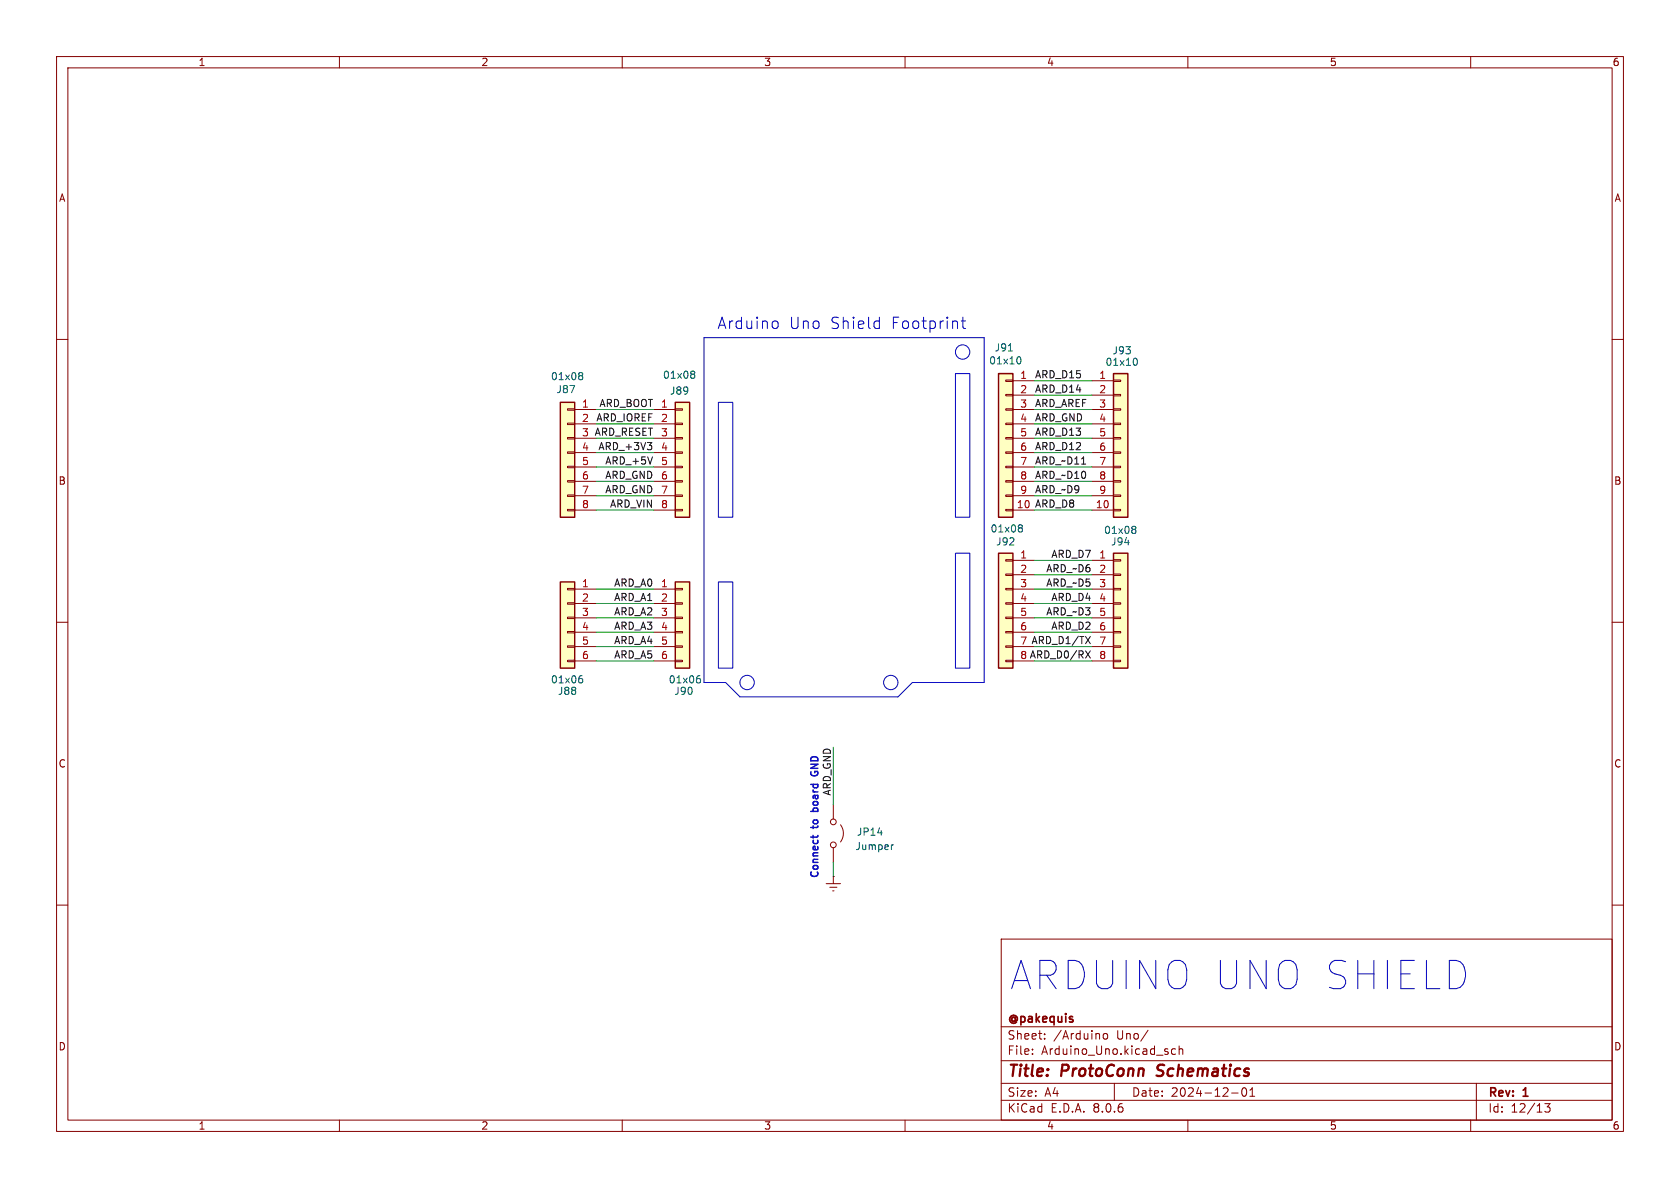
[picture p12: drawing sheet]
<svg xmlns="http://www.w3.org/2000/svg" width="297mm" height="210mm" viewBox="0 0 297 210" stroke-linecap="round" stroke-linejoin="round" font-family="sans-serif">
<g fill="none" stroke="#840000" stroke-width=".18">
<path d="M10 10h277v190h-277zM12 12h273v186h-273zM60 10v2M110 10v2M160 10v2M210 10v2M260 10v2M10 60h2M285 60h2M10 110h2M285 110h2M10 160h2"/>
<path d="M147.3 142.2v2.6M147.3 149.9v2.5M148.6 145.8a2.54 2.54 0 0 1 0 3M285 160h2M177 166h108v32h-108zM60 198v2M110 198v2M160 198v2M177 194.5h108M177 191.5h108M177 187.5h108M177 181.5h108"/>
<path d="M182.5 186.3v.1M182.5 185.5v.1M184.7 183.6v.1M184.7 182.8v.1M195.1 182.8l.2-.1 .4 .1 .1 .6-.1 .2-.4 .1-.2-.1zM197 191.5v3M203 182.1l-1.3 2M207.8 185.5l-.4-.1-.3 .3v.4l.1 .2h.6M208.5 185.5l.2-.1 .3 .1 .1 .9M208.5 184.9v1.5M210 198v2M217.7 193.2h1.2"/>
<path d="M219.7 192.4l.2-.1a.81 .81 0 0 1 .6 .6 .81 .81 0 0 1-.3 .8l-.2 .1a.81 .81 0 0 1-.3-1.4zM221 193.8h.8M221 192.7l.4-.4v1.5M260 198v2M261 191.5v6.5M273.1 195.1h.9l-.5 .6 .5 .1v.7l-.3 .1h-.4l-.2-.1"/>
<circle cx="147.3" cy="145.3" r=".51"/>
<circle cx="147.3" cy="149.4" r=".51"/>
</g>
<path d="M204.5 190.1l.2 .1M204.8 188.4l-.2 .4 .1 .2" fill="none" stroke="#840000" stroke-width=".4"/>
<path d="M158 149.3l-.3 .2" fill="none" stroke="#006464" stroke-width=".18"/>
<path d="M176.5 97.8h2.6v20.3h-2.6z" fill="#ffffc2"/>
<g fill="none" stroke="#840000" stroke-width=".18">
<path d="M177.8 98.9h1.3v.3h-1.3zM179.1 99.1h3.8M177.8 116.7h1.3v.3h-1.3zM177.8 114.2h1.3v.2h-1.3zM177.8 111.6h1.3v.3h-1.3zM177.8 109.1h1.3v.2h-1.3zM177.8 106.6h1.3v.2h-1.3zM177.8 104h1.3v.3h-1.3zM177.8 101.5h1.3v.2h-1.3zM179.1 101.6h3.8M179.1 104.1h3.8M179.1 106.7h3.8"/>
<path d="M179.1 109.2h3.8M179.1 111.8h3.8M179.1 114.3h3.8M179.1 116.8h3.8"/>
</g>
<path d="M176.5 97.8h2.6v20.3h-2.6z" fill="none" stroke="#840000" stroke-width=".25"/>
<path d="M180.3 92.8h.2l.2 .2-.2 .3M180.3 93.3h.2M180.5 93.3l.2 .3v.2l-.1 .2-.3 .1" fill="none" stroke="#006464" stroke-width=".18"/>
<path d="M99.1 71.1h2.5v20.3h-2.5z" fill="#ffffc2"/>
<g fill="none" stroke="#840000" stroke-width=".18">
<path d="M100.3 79.9h1.3v.2h-1.3zM100.3 77.3h1.3v.3h-1.3zM100.3 74.8h1.3v.3h-1.3zM100.3 72.3h1.3v.2h-1.3zM101.6 72.4h3.8M101.6 74.9h3.8M101.6 77.5h3.8M100.3 90h1.3v.3h-1.3zM100.3 87.5h1.3v.3h-1.3zM100.3 85h1.3v.2h-1.3zM100.3 82.4h1.3v.3h-1.3zM101.6 80h3.8"/>
<path d="M101.6 82.6h3.8M101.6 85.1h3.8M101.6 87.6h3.8M101.6 90.2h3.8"/>
</g>
<path d="M99.1 71.1h2.5v20.3h-2.5z" fill="none" stroke="#840000" stroke-width=".25"/>
<path d="M102.5 65.9h.3l.2 .2-.2 .3M102.5 66.4h.3M102.8 66.4l.2 .2v.3l-.1 .2h-.4" fill="none" stroke="#006464" stroke-width=".18"/>
<path d="M119.4 102.9h2.5v15.2h-2.5z" fill="#ffffc2"/>
<path d="M115.6 104.1h3.8M115.6 106.7h3.8M115.6 109.2h3.8M115.6 111.8h3.8M115.6 114.3h3.8M115.6 116.8h3.8M119.4 116.7h1.2v.3h-1.2zM119.4 114.2h1.2v.2h-1.2zM119.4 111.6h1.2v.3h-1.2zM119.4 109.1h1.2v.2h-1.2zM119.4 106.6h1.2v.2h-1.2zM119.4 104h1.2v.3h-1.2z" fill="none" stroke="#840000" stroke-width=".18"/>
<path d="M119.4 102.9h2.5v15.2h-2.5z" fill="none" stroke="#840000" stroke-width=".25"/>
<path d="M123.4 119.9l.3 .1 .1 .2v.4l-.4 .1M123.5 119.5h.2" fill="none" stroke="#006464" stroke-width=".18"/>
<path d="M99.1 102.9h2.5v15.2h-2.5z" fill="#ffffc2"/>
<path d="M100.3 116.7h1.3v.3h-1.3zM100.3 114.2h1.3v.2h-1.3zM100.3 111.6h1.3v.3h-1.3zM100.3 109.1h1.3v.2h-1.3zM100.3 106.6h1.3v.2h-1.3zM100.3 104h1.3v.3h-1.3zM101.6 104.1h3.8M101.6 106.7h3.8M101.6 109.2h3.8M101.6 111.8h3.8M101.6 114.3h3.8M101.6 116.8h3.8" fill="none" stroke="#840000" stroke-width=".18"/>
<path d="M99.1 102.9h2.5v15.2h-2.5z" fill="none" stroke="#840000" stroke-width=".25"/>
<path d="M102.5 119.9l.4 .1 .1 .2v.4l-.5 .1M102.7 119.5h.2" fill="none" stroke="#006464" stroke-width=".18"/>
<path d="M119.4 71.1h2.5v20.3h-2.5z" fill="#ffffc2"/>
<g fill="none" stroke="#840000" stroke-width=".18">
<path d="M115.6 72.4h3.8M115.6 74.9h3.8M115.6 77.5h3.8M119.4 79.9h1.2v.2h-1.2zM119.4 77.3h1.2v.3h-1.2zM119.4 74.8h1.2v.3h-1.2zM119.4 72.3h1.2v.2h-1.2zM115.6 80h3.8M115.6 82.6h3.8M115.6 85.1h3.8M115.6 87.6h3.8M115.6 90.2h3.8"/>
<path d="M119.4 90h1.2v.3h-1.2zM119.4 87.5h1.2v.3h-1.2zM119.4 85h1.2v.2h-1.2zM119.4 82.4h1.2v.3h-1.2z"/>
</g>
<path d="M119.4 71.1h2.5v20.3h-2.5z" fill="none" stroke="#840000" stroke-width=".25"/>
<path d="M122.3 65.6h.3l.2 .2-.2 .3M122.3 66.1h.3M122.6 66.1l.2 .3v.2l-.1 .2-.4 .1" fill="none" stroke="#006464" stroke-width=".18"/>
<path d="M176.5 66h2.6v25.4h-2.6z" fill="#ffffc2"/>
<g fill="none" stroke="#840000" stroke-width=".18">
<path d="M177.8 79.9h1.3v.2h-1.3zM177.8 77.3h1.3v.3h-1.3zM177.8 74.8h1.3v.3h-1.3zM177.8 72.3h1.3v.2h-1.3zM177.8 69.7h1.3v.3h-1.3zM177.8 67.2h1.3v.2h-1.3zM179.1 67.3h3.8M179.1 69.9h3.8M179.1 72.4h3.8M179.1 74.9h3.8M179.1 77.5h3.8M177.8 90h1.3v.3h-1.3z"/>
<path d="M177.8 87.5h1.3v.3h-1.3zM177.8 85h1.3v.2h-1.3zM177.8 82.4h1.3v.3h-1.3zM179.1 90.2h3.8M179.1 80h3.8M179.1 82.6h3.8M179.1 85.1h3.8M179.1 87.6h3.8"/>
</g>
<path d="M176.5 66h2.6v25.4h-2.6z" fill="none" stroke="#840000" stroke-width=".25"/>
<path d="M178.3 62h.7M180.1 63.1a.68 .68 0 0 1 .4 .6 .68 .68 0 0 1-.4 .6" fill="none" stroke="#006464" stroke-width=".18"/>
<path d="M196.8 66h2.6v25.4h-2.6z" fill="#ffffc2"/>
<g fill="none" stroke="#840000" stroke-width=".18">
<path d="M193 67.3h3.8M193 69.9h3.8M193 72.4h3.8M193 74.9h3.8M193 77.5h3.8M196.8 79.9h1.3v.2h-1.3zM196.8 77.3h1.3v.3h-1.3zM196.8 74.8h1.3v.3h-1.3zM196.8 72.3h1.3v.2h-1.3zM196.8 69.7h1.3v.3h-1.3zM196.8 67.2h1.3v.2h-1.3zM193 90.2h3.8"/>
<path d="M193 80h3.8M193 82.6h3.8M193 85.1h3.8M193 87.6h3.8M196.8 90h1.3v.3h-1.3zM196.8 87.5h1.3v.3h-1.3zM196.8 85h1.3v.2h-1.3zM196.8 82.4h1.3v.3h-1.3z"/>
</g>
<path d="M196.8 66h2.6v25.4h-2.6z" fill="none" stroke="#840000" stroke-width=".25"/>
<path d="M200.6 63.3a.68 .68 0 0 1 .5 .7 .68 .68 0 0 1-.5 .6" fill="none" stroke="#006464" stroke-width=".18"/>
<path d="M196.8 97.8h2.6v20.3h-2.6z" fill="#ffffc2"/>
<g fill="none" stroke="#840000" stroke-width=".18">
<path d="M193 99.1h3.8M196.8 98.9h1.3v.3h-1.3zM193 101.6h3.8M193 104.1h3.8M193 106.7h3.8M193 109.2h3.8M193 111.8h3.8M193 114.3h3.8M193 116.8h3.8M196.8 116.7h1.3v.3h-1.3zM196.8 114.2h1.3v.2h-1.3zM196.8 111.6h1.3v.3h-1.3z"/>
<path d="M196.8 109.1h1.3v.2h-1.3zM196.8 106.6h1.3v.2h-1.3zM196.8 104h1.3v.3h-1.3zM196.8 101.5h1.3v.2h-1.3zM146 156.2h2.6M146.7 156.8h1.3M147.2 157.5h.2M147.3 154.9h.1M147.3 154.9v1.3"/>
</g>
<path d="M196.8 97.8h2.6v20.3h-2.6z" fill="none" stroke="#840000" stroke-width=".25"/>
<path d="M200.3 93h.3l.2 .3-.2 .3M200.3 93.6h.3M200.6 93.6l.2 .2v.3l-.1 .1-.4 .1" fill="none" stroke="#006464" stroke-width=".18"/>
<path d="M114.4 78.2h.8l-.4 .5M115.1 78.8l.1 .2-.1 .4M191.9 112.5l.9 1.3M191.9 115.1l.9 1.2M192.8 112.5l-.9 1.3M192.8 115.1l-.9 1.2" fill="none" stroke="#0f0f0f" stroke-width=".18"/>
<path d="M143.3 136.7a.68 .68 0 0 0 .7 .5 .68 .68 0 0 0 .6-.5M143.7 147.7v.5M144.6 147.7l-.1 .2" fill="none" stroke="#0000c2" stroke-width=".25"/>
<g fill="none" stroke="#0000c2" stroke-width=".18">
<path d="M124.5 59.7h49.5v61h-12.7l-2.6 2.5h-27.9l-2.5-2.5h-3.8zM137.2 56.7l.4 .4v.6l-.4 .4M155.3 56.7l.2 .1M155.5 56.1v2M155.5 58l-.2 .1M169.9 56.7h.8M170.2 56.1v1.7l.1 .2 .4 .1M127 71.1h2.5v20.3h-2.5zM168.9 66h2.5v25.4h-2.5zM168.9 97.8h2.5v20.3h-2.5zM127 102.9h2.5v15.2h-2.5z"/>
<circle cx="170.2" cy="62.2" r="1.27"/>
<circle cx="132.1" cy="120.6" r="1.27"/>
<circle cx="157.5" cy="120.6" r="1.27"/>
</g>
<g fill="none" stroke="#009600" stroke-width=".18">
<path d="M105.4 72.4h10.2M105.4 74.9h10.2M105.4 77.5h10.2M182.9 72.4h10.1M182.9 74.9h10.1M182.9 77.5h10.1M182.9 69.9h10.1M182.9 67.3h10.1M105.4 90.2h10.2M105.4 82.6h10.2M105.4 85.1h10.2M105.4 87.6h10.2"/>
<path d="M105.4 80h10.2M182.9 90.2h10.1M182.9 82.6h10.1M182.9 85.1h10.1M182.9 87.6h10.1M182.9 80h10.1M182.9 99.1h10.1M105.4 114.3h10.2M105.4 111.8h10.2M105.4 116.8h10.2M105.4 106.7h10.2M105.4 109.2h10.2"/>
<path d="M105.4 104.1h10.2M182.9 114.3h10.1M182.9 111.8h10.1M182.9 116.8h10.1M182.9 101.6h10.1M182.9 106.7h10.1M182.9 109.2h10.1M182.9 104.1h10.1M147.3 132.1v10.1M147.3 152.4v2.5"/>
</g>
<text font-size="7" fill="#0000c2" x="178.6" y="175.2">ARDUINO UNO SHIELD</text>
<g font-size="2.8" fill="#0000c2">
<text x="126.8" y="58.4">Arduino</text>
<text x="139.5" y="58.4">Uno</text>
<text x="146.8" y="58.4">Shield</text>
<text x="157.6" y="58.4">Footprint</text>
</g>
<g font-size="2.8" fill="#840000">
<text x="178" y="190.9">Title:</text>
<text x="187.7" y="190.9">ProtoConn</text>
<text x="205.4" y="190.9">Schematics</text>
</g>
<g font-size="2.1" fill="#840000">
<text x="178" y="184">Sheet:</text>
<text x="178" y="181.2">@pakequis</text>
<text x="186.2" y="184">/Arduino</text>
<text x="197.5" y="184">Uno/</text>
<text x="178" y="186.7">File:</text>
<text x="184.1" y="186.7">Arduino_Uno.kicad_sch</text>
<text x="178" y="196.9">KiCad</text>
<text x="178" y="194.1">Size:</text>
<text x="184.7" y="194.1">A4</text>
<text x="185.7" y="196.9">E.D.A.</text>
<text x="193.3" y="196.9">8.0.6</text>
<text x="200" y="194.1">Date:</text>
<text x="207" y="194.1">2024-12-01</text>
<text x="263" y="194.3">Rev:</text>
<text x="263" y="196.9">Id:</text>
<text x="267.1" y="196.9">12/13</text>
<text x="269.4" y="194.3">1</text>
</g>
<g font-size="1.8" fill="#840000">
<text x="35" y="11.9">1</text>
<text x="85" y="11.9">2</text>
<text x="135" y="11.9">3</text>
<text x="185" y="11.9">4</text>
<text x="235" y="11.9">5</text>
<text x="285" y="11.9">6</text>
<text x="10.3" y="35.9">A</text>
<text x="285.3" y="35.9">A</text>
<text x="10.3" y="85.9">B</text>
<text x="285.3" y="85.9">B</text>
<text x="10.3" y="135.9">C</text>
<text x="285.3" y="135.9">C</text>
<text x="10.3" y="185.9">D</text>
<text x="285.3" y="185.9">D</text>
<text x="35" y="199.9">1</text>
<text x="85" y="199.9">2</text>
<text x="135" y="199.9">3</text>
<text x="185" y="199.9">4</text>
<text x="235" y="199.9">5</text>
<text x="285" y="199.9">6</text>
</g>
<g font-size="1.8" fill="#006464">
<text x="174.8" y="64.6">01x10</text>
<text x="175.8" y="62.3">J91</text>
<text x="195.3" y="64.9">01x10</text>
<text x="196.6" y="62.8">J93</text>
<text x="97.3" y="67.4">01x08</text>
<text x="98.3" y="69.7">J87</text>
<text x="117.1" y="67.2">01x08</text>
<text x="118.3" y="70">J89</text>
<text x="175" y="94.3">01x08</text>
<text x="195.1" y="94.6">01x08</text>
<text x="176" y="96.6">J92</text>
<text x="196.3" y="96.6">J94</text>
<text x="97.3" y="121">01x06</text>
<text x="98.5" y="123">J88</text>
<text x="118.1" y="121">01x06</text>
<text x="119.1" y="123">J90</text>
<text x="151.4" y="147.9">JP14</text>
<text x="151.1" y="150.5">Jumper</text>
</g>
<g font-size="1.8" fill="#a90000">
<text x="180.3" y="67.1">1</text>
<text x="180.3" y="69.6">2</text>
<text x="194.2" y="67.1">1</text>
<text x="194.2" y="69.6">2</text>
<text x="102.8" y="72.1">1</text>
<text x="102.8" y="74.7">2</text>
<text x="102.8" y="77.2">3</text>
<text x="116.8" y="74.7">2</text>
<text x="180.3" y="72.1">3</text>
<text x="180.3" y="74.7">4</text>
<text x="180.3" y="77.2">5</text>
<text x="194.2" y="72.1">3</text>
<text x="194.2" y="74.7">4</text>
<text x="194.2" y="77.2">5</text>
<text x="102.8" y="79.8">4</text>
<text x="102.8" y="82.3">5</text>
<text x="116.8" y="79.8">4</text>
<text x="116.8" y="82.3">5</text>
<text x="180.3" y="79.8">6</text>
<text x="180.3" y="82.3">7</text>
<text x="194.2" y="79.8">6</text>
<text x="194.2" y="82.3">7</text>
<text x="102.8" y="84.8">6</text>
<text x="102.8" y="87.4">7</text>
<text x="102.8" y="89.9">8</text>
<text x="116.8" y="89.9">8</text>
<text x="179.7" y="89.9">10</text>
<text x="180.3" y="84.8">8</text>
<text x="180.3" y="87.4">9</text>
<text x="193.6" y="89.9">10</text>
<text x="194.2" y="84.8">8</text>
<text x="194.2" y="87.4">9</text>
<text x="180.3" y="98.8">1</text>
<text x="180.3" y="101.3">2</text>
<text x="194.2" y="98.8">1</text>
<text x="194.2" y="101.3">2</text>
<text x="102.8" y="103.9">1</text>
<text x="102.8" y="106.4">2</text>
<text x="116.8" y="103.9">1</text>
<text x="116.8" y="106.4">2</text>
<text x="180.3" y="103.9">3</text>
<text x="180.3" y="106.4">4</text>
<text x="194.2" y="103.9">3</text>
<text x="194.2" y="106.4">4</text>
<text x="102.8" y="109">3</text>
<text x="102.8" y="111.5">4</text>
<text x="116.8" y="109">3</text>
<text x="116.8" y="111.5">4</text>
<text x="180.3" y="109">5</text>
<text x="180.3" y="111.5">6</text>
<text x="194.2" y="109">5</text>
<text x="194.2" y="111.5">6</text>
<text x="102.8" y="114">5</text>
<text x="102.8" y="116.6">6</text>
<text x="116.8" y="114">5</text>
<text x="116.8" y="116.6">6</text>
<text x="194.2" y="114">7</text>
<text x="194.2" y="116.6">8</text>
</g>
<g font-size="1.8" fill="#0f0f0f">
<text x="182.9" y="67">ARD_D15</text>
<text x="182.9" y="69.5">ARD_D14</text>
<text x="105" y="77.1">ARD_RESET 3</text>
<text x="105.3" y="74.6">ARD_IOREF</text>
<text x="105.9" y="72">ARD_BOOT 1</text>
<text x="182.9" y="74.6">ARD_GND</text>
<text x="182.9" y="77.1">ARD_D13</text>
<text x="182.9" y="72">ARD_AREF</text>
<text x="105.7" y="79.7">ARD_+3V3</text>
<text x="106.9" y="82.2">ARD_+5V</text>
<text x="182.9" y="82.2">ARD_~D11</text>
<text x="182.9" y="79.7">ARD_D12</text>
<text x="106.9" y="84.7">ARD_GND 6</text>
<text x="106.9" y="87.3">ARD_GND 7</text>
<text x="107.7" y="89.8">ARD_VIN</text>
<text x="182.9" y="89.8">ARD_D8</text>
<text x="182.9" y="87.3">ARD_~D9</text>
<text x="182.9" y="84.7">ARD_~D10</text>
<text x="184.9" y="101.3">ARD_~D6</text>
<text x="185.8" y="98.7">ARD_D7</text>
<text x="108.5" y="103.8">ARD_A0</text>
<text x="108.5" y="106.3">ARD_A1</text>
<text x="184.9" y="103.8">ARD_~D5</text>
<text x="185.8" y="106.3">ARD_D4</text>
<text x="108.5" y="114">ARD_A4</text>
<text x="108.5" y="111.4">ARD_A3</text>
<text x="108.5" y="108.9">ARD_A2</text>
<text x="184.9" y="108.9">ARD_~D3</text>
<text x="185.8" y="111.4">ARD_D2</text>
<text x="108.5" y="116.5">ARD_A5</text>
<text x="180.3" y="114">7 ARD_D1/TX</text>
<text x="180.3" y="116.6">8 ARD_D0/RX</text>
<text x="147" y="140.7" transform="rotate(-90 147 140.7)">ARD_GND</text>
</g>
<g font-size="1.8" fill="#0000c2">
<text x="145" y="136.2" transform="rotate(-90 145 136.2)">GND</text>
<text x="145" y="143.1" transform="rotate(-90 145 143.1)">board</text>
<text x="145" y="146.4" transform="rotate(-90 145 146.4)">to</text>
<text x="145" y="155.5" transform="rotate(-90 145 155.5)">Connect</text>
</g>
</svg>
